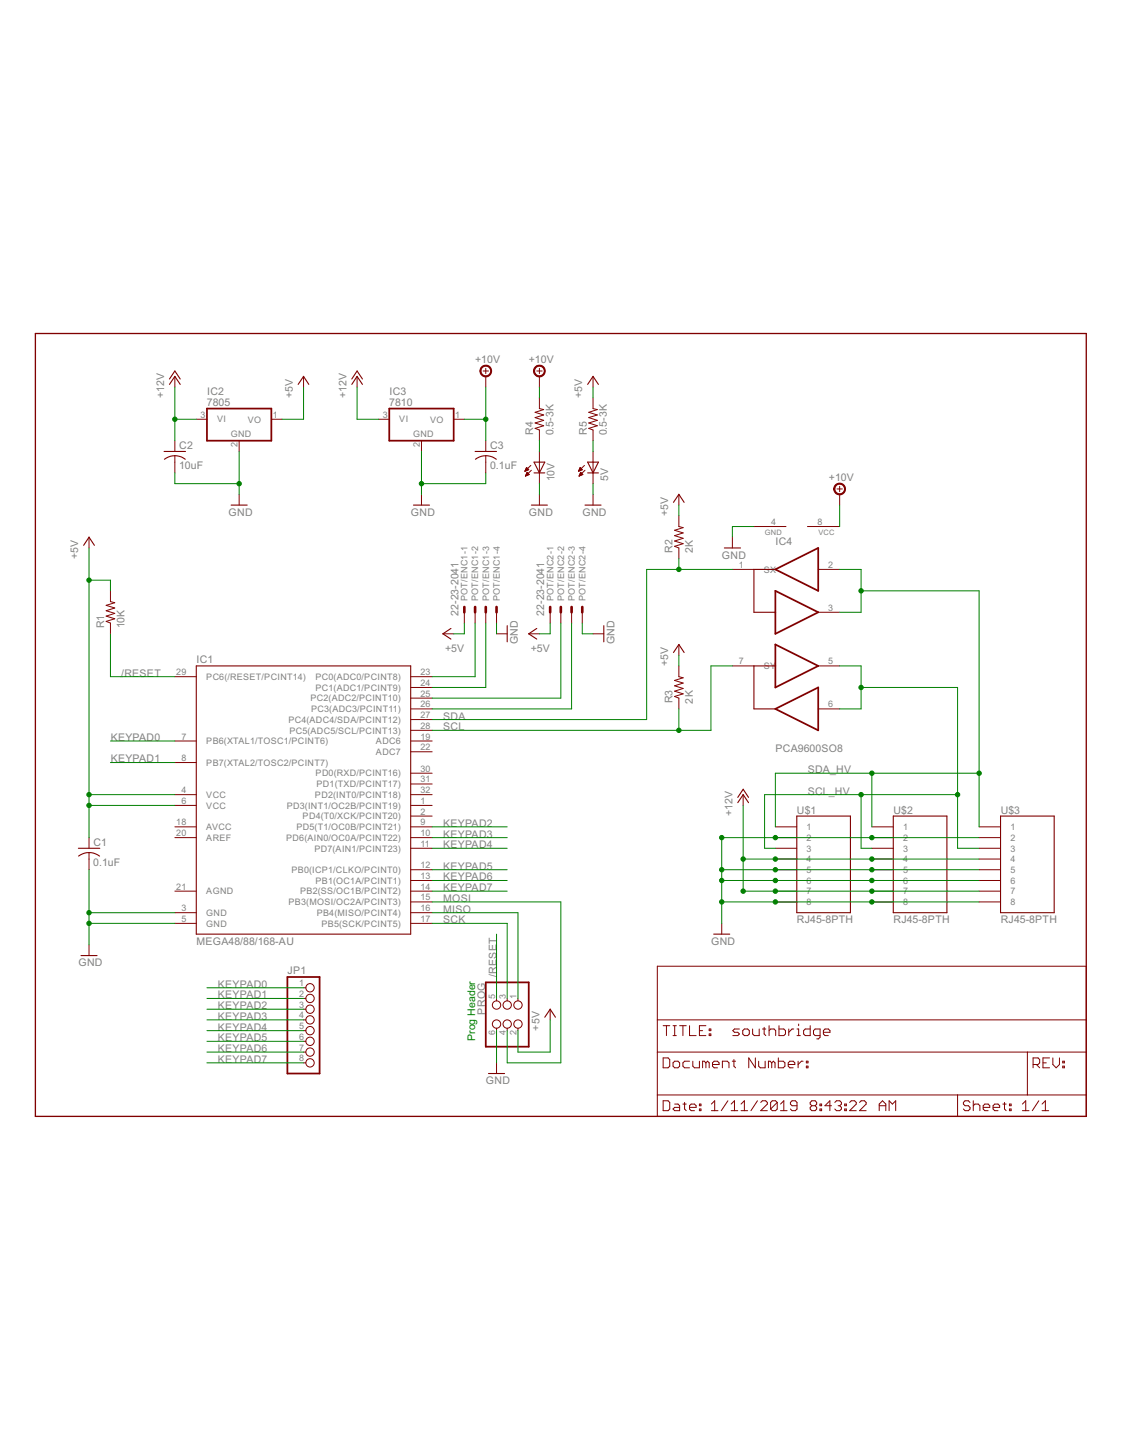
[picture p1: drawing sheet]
<svg xmlns="http://www.w3.org/2000/svg" width="216mm" height="279mm" viewBox="0 0 216 279" stroke-linecap="round" stroke-linejoin="round" font-family="sans-serif">
<g fill="none" stroke="#800000" stroke-width=".21">
<path d="M32.6 74l1.1-1.5 1 1.5M32.6 73l1.1-1.6 1 1.6M57.4 74l1.1-1.5 1 1.5M67.8 74l1-1.5 1 1.5M67.8 73l1-1.6 1 1.6M113.2 74l1-1.5 1.1 1.5M31.6 86.9h4.1M33.7 87.7l1.2 .3 .8 .4M33.7 87.8l-.9 .1-1.1 .5M44.5 97.3h3.1M79.6 97.3h3.1M91.5 86.9h4.1"/>
<path d="M93.6 87.7l1.2 .3 .8 .4M93.6 87.8l-.9 .1-1.1 .5M102.3 97.3h3.1M102.8 89h2.1l-1 2.1zM102.8 91.1h2.1M112.7 97.3h3.1M113.2 91.1h2.1M113.2 89h2.1l-1.1 2.1zM129.7 96.7l1-1.5 1.1 1.5M16.1 105l1-1.6 1.1 1.6M139.5 105.5h3.1M149.3 109.6h-4.1v8.3h4.1"/>
<path d="M37.8 128.2h41.3v51.7h-41.3zM86.8 121l-1.5 1 1.5 1.1M97.7 120.5v3.1M103.4 121l-1.6 1 1.6 1.1M116.3 120.5v3.1M129.7 125.6l1-1.5 1.1 1.5M149.3 128.2h-4.1v8.3h4.1M142.1 154.6l1-1.6 1.1 1.6M142.1 153.5l1-1.5 1.1 1.5M153.5 157.1h10.3v18.6h-10.3zM172 157.1h10.4v18.6h-10.4zM192.7 157.1h10.3v18.6h-10.3z"/>
<path d="M15.1 163.3h4.1M15.1 164.8a3.4 3.4 0 0 1 4.1 0M137.5 179.9h3M15.6 184h3.1M104.9 195.9l1.1-1.6 1 1.6M94.1 206.7h3.1"/>
</g>
<g fill="none" stroke="#800000" stroke-width=".19">
<path d="M33.7 72.5v2M58.5 72.5v2M68.8 72.5v2M93 71.4h1.1M93.6 70.9v1M93.6 72.5v2M103.4 71.4h1M103.9 70.9v1M103.9 72.5v2M103.9 76.6v2.1l.8 .2-1.6 .5 1.6 .5-1.6 .5 1.6 .5-1.6 .5 1.6 .6-1.6 .5 .8 .3v2.1M114.2 72.5v2M114.2 76.6v2.1l.8 .2-1.6 .5 1.6 .5-1.6 .5 1.6 .5-1.6 .5 1.6 .6-1.6 .5 .8 .3v2.1"/>
<path d="M33.7 84.9v2M33.7 87.8v3.3M37.8 80.7h2.1M46.1 84.9v2M46.1 95.2v2.1M52.3 80.7h2M72.9 80.7h2.1M81.2 84.9v2M81.2 95.2v2.1M87.4 80.7h2M93.6 84.9v2M93.6 87.8v3.3"/>
<path d="M101.1 90.7h.1M101.2 90.6h.2M101.2 90.5h.4M101.2 91.7h.1M101.2 90.4h.6M101.3 90.4h.4M101.3 91.5h.2M101.3 90.3h.3M101.3 91.5h.4M101.3 90.2h.3M101.3 91.4h.6M101.4 90.1h.1"/>
<path d="M101.4 91.3h.4M101.4 91.2h.3M101.5 91.1h.1M101.5 91h.1M101.5 91l.4 .4-.7 .3zM101.8 90.4l-.4-.4-.3 .7M101.8 90.4l-.7 .3M102.2 89.6l-1.1 1.1M102.3 90.6l-1.1 1.1M103.9 86.9v6.2M103.9 95.2v2.1M111.4 90.7h.1"/>
<path d="M111.5 90.6h.2M111.5 90.5h.4M111.5 90.4h.6M111.5 91.7h.1M111.6 90.4h.5M111.6 91.5h.2M111.6 90.3h.4M111.6 91.5h.5M111.7 90.2h.2M111.7 91.4h.5M111.7 91.3h.5M111.7 90.1h.1"/>
<path d="M111.7 91.2h.4M111.8 91.1h.2M111.8 91h.1M111.8 91l.4 .4-.7 .3zM112.1 90.4l-.4-.4-.3 .7M112.1 90.4l-.7 .3M112.6 89.6l-1.2 1.1M112.7 90.6l-1.2 1.1M114.2 86.9v6.2M114.2 95.2v2.1M130.7 99.3v2.1l.9 .2-1.7 .5 1.7 .5-1.7 .5 1.7 .6-1.7 .5 1.7 .5-1.7 .5 .8 .3v2.1M130.7 95.2v2.1"/>
<path d="M161.2 94.1h1M161.7 93.6v1.1M161.7 95.2v2.1M17.1 103.4v2.1M21.3 113.8v2l.8 .3-1.7 .5 1.7 .5-1.7 .5 1.7 .5-1.7 .5 1.7 .5-1.7 .6 .9 .3v2M89.4 117.9v2.1M91.5 117.9v2.1M93.6 117.9v2.1M95.6 117.9v2.1M106 117.9v2.1M108 117.9v2.1M110.1 117.9v2.1"/>
<path d="M112.1 117.9v2.1M141.1 109.6h4.1M141.1 103.4v2.1M145.2 101.4h6.2M155.5 101.4h6.2M157.6 117.9h4.1M157.6 109.6h4.1M33.7 130.3h4.1M79.1 138.6h4.1M79.1 136.5h4.1M79.1 134.4h4.1M79.1 132.4h4.1"/>
<path d="M79.1 130.3h4.1M85.3 122h2.1M95.6 122h2.1M101.8 122h2.1M114.2 122h2.1M130.7 124.1v2.1M130.7 128.2v2.1l.9 .2-1.7 .5 1.7 .5-1.7 .6 1.7 .5-1.7 .5 1.7 .5-1.7 .5 .8 .3v2.1M141.1 128.2h4.1M157.6 136.5h4.1M157.6 128.2h4.1M33.7 146.8h4.1M33.7 142.7h4.1"/>
<path d="M33.7 153h4.1M33.7 159.2h4.1M33.7 155.1h4.1M79.1 142.7h4.1M79.1 153h4.1M79.1 159.2h4.1M79.1 157.1h4.1M79.1 155.1h4.1M79.1 151h4.1M79.1 148.9h4.1M79.1 140.6h4.1M79.1 144.8h4.1"/>
<path d="M143.1 153v2.1M149.3 159.2h4.2M167.9 159.2h4.1M188.6 159.2h4.1M17.1 161.3v2M17.1 164.2v3.3M33.7 177.8h4.1M33.7 175.7h4.1M33.7 171.6h4.1M33.7 161.3h4.1M79.1 177.8h4.1M79.1 175.7h4.1"/>
<path d="M79.1 171.6h4.1M79.1 161.3h4.1M79.1 173.7h4.1M79.1 169.5h4.1M79.1 167.5h4.1M79.1 163.3h4.1M139 177.8v2.1M149.3 171.6h4.2M149.3 161.3h4.2M149.3 173.7h4.2M149.3 169.5h4.2M149.3 167.5h4.2"/>
<path d="M149.3 163.3h4.2M149.3 165.4h4.2M167.9 171.6h4.1M167.9 161.3h4.1M167.9 173.7h4.1M167.9 169.5h4.1M167.9 167.5h4.1M167.9 163.3h4.1M167.9 165.4h4.1M188.6 171.6h4.1M188.6 161.3h4.1M188.6 173.7h4.1"/>
<path d="M188.6 169.5h4.1M188.6 167.5h4.1M188.6 163.3h4.1M188.6 165.4h4.1M17.1 181.9v2.1M58.5 196.4h.4M58.5 198.5h.4M58.5 190.2h.4M58.5 192.3h.4M58.5 194.3h.4M95.6 192.3v.4M95.6 198v.5"/>
<path d="M97.7 192.3v.4M97.7 198v.5M99.8 192.3v.4M99.8 198v.5M106 194.3v2.1M126.6 186.1h82.6v28.9h-82.6zM126.6 196.4h82.6M127.7 197.5h1.3M128.4 197.5v1.9M129.6 197.5h.7M129.6 199.4h.7M129.9 197.5v1.9"/>
<path d="M130.9 197.5h1.3M131.5 197.5v1.9M132.8 197.5v1.9h1.3M134.7 198.5h.6M136 197.5h-1.3v1.9h1.3M136.6 199.1h.3v.3h-.3zM136.6 198.1h.3v.4h-.3zM142.4 198.1h-.9l-.4 .4 .4 .3h.6l.3 .3-.3 .3h-1M143 198.5l.4-.4h.6l.3 .4v.6l-.3 .3h-.6l-.4-.3zM144.9 198.1v1l.4 .3h.9v-1.3M146.9 198.1h.6M147.2 197.8v1.3l.3 .3"/>
<path d="M148.1 198.5l.3-.4h.7l.3 .4v.9M148.1 197.5v1.9M150 197.5v1.9h1l.3-.3v-.6l-.3-.4h-1M151.9 198.1v1.3M152.9 198.1h-.4l-.6 .7M153.5 199.4h.6M153.5 198.1h.3v1.3M153.8 197.2v.3M156 197.5v1.9h-.9l-.3-.3v-.6l.3-.4h.9M157.9 199.4h-.9l-.3-.3v-.6l.3-.4h.9v1.6l-.3 .3h-.3M158.6 198.8h1.3v-.3l-.4-.4h-.6l-.3 .4v.6l.3 .3h.6M58.5 202.6h.4"/>
<path d="M58.5 204.7h.4M58.5 200.5h.4M95.6 204.7v2M126.6 202.6h82.6M126.6 210.8h82.6M127.7 203.7h1l.3 .3v1.3l-.3 .3h-1zM127.7 212h1l.3 .3v1.3l-.3 .3h-1zM129.6 204.7l.3-.4h.7l.3 .4v.6l-.3 .3h-.7l-.3-.3zM129.9 212.6h.7l.3 .3v1h-1l-.3-.3 .3-.4h1M131.5 212.6h.7M131.8 212.3v1.3l.4 .3M132.8 213.2h1.3v-.3l-.3-.3h-.7l-.3 .3v.7l.3 .3h.7"/>
<path d="M132.8 204.3h-1l-.3 .4v.6l.3 .3h1M133.4 204.3v1l.4 .3h.9v-1.3M134.7 213.6h.3v.3h-.3zM134.7 212.6h.3v.3h-.3zM136 204.7l-.4-.4h-.3v1.3M136 204.7l.3-.4 .3 .4v.9M136 204.7v.9M137 213.9h1.3M137 212.6l.6-.6v1.9M137.2 205h1.3v-.3l-.3-.4h-.7l-.3 .4v.6l.3 .3h.7M139.1 205.6v-1.3h1l.3 .4v.9M140.2 212l-1.3 1.9"/>
<path d="M140.8 213.9h1.3M140.8 212.6l.7-.6v1.9M141 204.3h.7M141.4 204v1.3l.3 .3M142.7 213.9h1.3M142.7 212.6l.7-.6v1.9M145.5 203.7v1.9l-1.3-1.9v1.9M145.9 212l-1.3 1.9M146.1 204.3v1l.3 .3h1v-1.3M146.5 212.3l.3-.3h.7l.3 .3v.3l-1.3 1.3h1.3M148.6 204.7l-.3-.4h-.3v1.3M148.6 204.7v.9"/>
<path d="M148.6 204.7l.3-.4 .4 .4v.9M149.7 212.3v1.3l-.3 .3h-.7l-.3-.3M149.7 212.3l-.3-.3h-.7l-.3 .3v1.3M149.7 212.3l-1.3 1.3M149.9 203.7v1.9h1l.3-.3v-.6l-.3-.4h-1M150.3 213.9h1.3M150.3 212.6l.7-.6v1.9M151.8 205h1.3v-.3l-.3-.4h-.7l-.3 .4v.6l.3 .3h.7M153.5 212.9h-1l-.3-.3v-.3l.3-.3h.7l.3 .3v1.3l-.3 .3h-.7l-.3-.3M153.7 204.3v1.3M154.7 204.3h-.4l-.6 .7M155.3 205.3h.3v.3h-.3z"/>
<path d="M155.3 204.3h.3v.4h-.3zM156.4 212.9l-.4 .3v.4l.4 .3h.6l.3-.3v-.4l-.3-.3M156.4 212.9l-.4-.3v-.3l.4-.3h.6l.3 .3v.3l-.3 .3M156.4 212.9h.6M157.9 213.6h.3v.3h-.3zM157.9 212.6h.3v.3h-.3zM160.1 212.9h-1.2l.9-.9v1.9M160.8 212.3l.3-.3h.6l.4 .3v.3l-.4 .3M161.4 212.9h.3M161.7 212.9l.4 .3v.4l-.4 .3h-.6l-.3-.3M162.7 213.6h.3v.3h-.3zM162.7 212.6h.3v.3h-.3z"/>
<path d="M163.6 212.3l.4-.3h.6l.3 .3v.3l-1.3 1.3h1.3M165.5 212.3l.4-.3h.6l.3 .3v.3l-1.3 1.3h1.3M169.3 212.9h1.3M169.3 213.9v-1.3l.7-.6 .6 .6v1.3M171.2 213.9v-1.9l.7 .6 .6-.6v1.9M184.4 210.8v4.2M186.8 212.3l-.3-.3h-.6l-.4 .3v.3l.4 .3h.6l.3 .3v.4l-.3 .3h-.6l-.4-.3M187.5 212.9l.3-.3h.6l.3 .3v1M187.5 212v1.9M189.4 213.2h1.2v-.3l-.3-.3h-.6l-.3 .3v.7l.3 .3h.6M191.3 213.2h1.2v-.3l-.3-.3h-.6l-.3 .3v.7l.3 .3h.6M193.1 212.6h.7"/>
<path d="M193.5 212.3v1.3l.3 .3M194.4 213.6h.3v.3h-.3zM194.4 212.6h.3v.3h-.3zM196.9 213.9h1.3M196.9 212.6l.6-.6v1.9M197.9 202.6v8.2M199 205h.9l.3-.3v-.7l-.3-.3h-.9v1.9M199.6 205l.6 .6M200.1 212l-1.3 1.9M200.7 213.9h1.3M200.7 212.6l.6-.6v1.9M200.9 204.7h.6"/>
<path d="M202.1 203.7h-1.2v1.9h1.2M202.8 203.7v1.3l.6 .6 .6-.6v-1.3M204.7 205.3h.3v.3h-.3zM204.7 204.3h.3v.4h-.3z"/>
<circle cx="59.7" cy="198.5" r=".8"/>
<circle cx="59.7" cy="192.3" r=".8"/>
<circle cx="59.7" cy="196.4" r=".8"/>
<circle cx="59.7" cy="190.2" r=".8"/>
<circle cx="59.7" cy="194.3" r=".8"/>
<circle cx="95.6" cy="193.5" r=".8"/>
<circle cx="95.6" cy="197.2" r=".8"/>
<circle cx="97.7" cy="193.5" r=".8"/>
<circle cx="97.7" cy="197.2" r=".8"/>
<circle cx="99.8" cy="193.5" r=".8"/>
<circle cx="99.8" cy="197.2" r=".8"/>
<circle cx="59.7" cy="202.6" r=".8"/>
<circle cx="59.7" cy="204.7" r=".8"/>
<circle cx="59.7" cy="200.5" r=".8"/>
</g>
<path d="M39.9 78.7h12.4v6.2h-12.4zM75 78.7h12.4v6.2h-12.4zM149.3 113.8l8.3 4.1-8.3 4.1zM149.3 109.6l8.3-4.1v8.3zM149.3 136.5l8.3-4.1v8.2zM149.3 124.1l8.3 4.1-8.3 4.2zM55.4 188.1h6.2v18.6h-6.2zM93.6 189.2h8.2v12.3h-8.2z" fill="none" stroke="#800000" stroke-width=".34"/>
<path d="M6.8 64.2h202.4v150.8h-202.4z" fill="none" stroke="#800000" stroke-width=".25"/>
<g fill="#800000" stroke="#800000" stroke-width=".19">
<path d="M160.9 93.3a1.14 1.14 0 0 1 1.8 .3 1.14 1.14 0 0 1-.7 1.7 1.14 1.14 0 0 1-1.4-1.2h.2a.93 .93 0 0 1 1.3-.8 .93 .93 0 0 1 .2 1.5 .93 .93 0 0 1-1.5-.4v-.3h-.2z" fill-rule="evenodd"/>
<path d="M103.1 70.6a1.13 1.13 0 0 1 1.8 .3 1.13 1.13 0 0 1-.8 1.7 1.13 1.13 0 0 1-1.4-1.2h.3a.93 .93 0 0 1 1.3-.8 .93 .93 0 0 1 .2 1.5 .93 .93 0 0 1-1.5-.4v-.3h-.3z" fill-rule="evenodd"/>
<path d="M92.8 70.6a1.13 1.13 0 0 1 1.7 .3 1.13 1.13 0 0 1-.7 1.6 1.13 1.13 0 0 1-1.4-1.1h.2a.93 .93 0 0 1 1.3-.8 .93 .93 0 0 1 .3 1.5 .93 .93 0 0 1-1.5-.4l-.1-.3h-.2l.2-.6z" fill-rule="evenodd"/>
</g>
<path d="M89.4 116.9v1M91.5 116.9v1M93.6 116.9v1M95.6 116.9v1M106 116.9v1M108 116.9v1M110.1 116.9v1M112.1 116.9v1" fill="none" stroke="#800000" stroke-width=".51"/>
<g fill="none" stroke="#008000" stroke-width=".19">
<path d="M33.7 74.5v10.4M58.5 74.5v6.2h-4.2M68.8 74.5v6.2h4.1M93.6 74.5v10.4M103.9 74.5v2.1M114.2 74.5v2.1M33.7 91.1v2h12.4M33.7 80.7h4.1M46.1 86.9v8.3M81.2 86.9v8.3M89.4 80.7h4.2M93.6 91.1v2h-12.4"/>
<path d="M103.9 84.9v2M103.9 93.1v2.1M114.2 84.9v2M114.2 93.1v2.1M130.7 97.3v2M161.7 97.3v4.1M17.1 105.5v55.8M17.1 111.7h4.2v2.1M89.4 120v2h-2M91.5 120v10.3h-8.3M93.6 120v12.4h-10.4M95.6 120v2"/>
<path d="M106 120v2h-2.1M108 120v14.4h-24.8M110.1 120v16.5h-26.9M112.1 120v2h2.1M130.7 107.6v2M141.1 109.6h-16.6v29h-41.3M145.2 101.4h-4.1v2M161.7 109.6h4.1v8.3h-4.1M165.8 113.8h22.8v45.4M21.3 122v8.3h12.4M130.7 126.2v2M130.7 136.5v4.1"/>
<path d="M141.1 128.2h-4.2v12.4h-53.7M161.7 128.2h4.1v8.3h-4.1M165.8 132.4h18.6v30.9h4.2M17.1 153h16.6M17.1 155.1h16.6M21.3 142.7h12.4M21.3 146.8h12.4M83.2 159.2h14.5M143.1 155.1v16.5h45.5M165.8 153v10.3h2.1M167.9 148.9v10.3M184.4 153h-37.1v10.3h2"/>
<path d="M188.6 148.9h-39.3v10.3M17.1 167.5v14.4M17.1 175.7h16.6M17.1 177.8h16.6M83.2 161.3h14.5M83.2 169.5h14.5M83.2 167.5h14.5M83.2 173.7h24.8v31h-10.3v-6.2M83.2 175.7h16.6v16.6M83.2 177.8h14.5v14.5M83.2 163.3h14.5M83.2 171.6h14.5"/>
<path d="M95.6 179.9v12.4M139 169.5h49.6M139 167.5h49.6M139 173.7h49.6M143.1 165.4h45.5M188.6 161.3h-49.6v16.5M39.9 190.2h18.6M39.9 192.3h18.6M39.9 194.3h18.6M39.9 196.4h18.6M39.9 198.5h18.6M95.6 198.5v6.2"/>
<path d="M106 196.4v6.2h-6.2v-4.1M39.9 204.7h18.6M39.9 202.6h18.6M39.9 200.5h18.6"/>
</g>
<g fill="#008000" stroke="#008000" stroke-width=".19">
<circle cx="139" cy="173.7" r=".42"/>
<circle cx="139" cy="169.5" r=".42"/>
<circle cx="139" cy="167.5" r=".42"/>
<circle cx="139" cy="161.3" r=".42"/>
<circle cx="149.3" cy="167.5" r=".42"/>
<circle cx="167.9" cy="169.5" r=".42"/>
<circle cx="167.9" cy="167.5" r=".42"/>
<circle cx="149.3" cy="169.5" r=".42"/>
<circle cx="149.3" cy="161.3" r=".42"/>
<circle cx="167.9" cy="161.3" r=".42"/>
<circle cx="149.3" cy="173.7" r=".42"/>
<circle cx="167.9" cy="173.7" r=".42"/>
<circle cx="17.1" cy="175.7" r=".42"/>
<circle cx="17.1" cy="177.8" r=".42"/>
<circle cx="46.1" cy="93.1" r=".42"/>
<circle cx="81.2" cy="93.1" r=".42"/>
<circle cx="130.7" cy="109.6" r=".42"/>
<circle cx="130.7" cy="140.6" r=".42"/>
<circle cx="165.8" cy="113.8" r=".42"/>
<circle cx="167.9" cy="148.9" r=".42"/>
<circle cx="188.6" cy="148.9" r=".42"/>
<circle cx="165.8" cy="132.4" r=".42"/>
<circle cx="165.8" cy="153" r=".42"/>
<circle cx="184.4" cy="153" r=".42"/>
<circle cx="93.6" cy="80.7" r=".42"/>
<circle cx="143.1" cy="165.4" r=".42"/>
<circle cx="143.1" cy="171.6" r=".42"/>
<circle cx="167.9" cy="165.4" r=".42"/>
<circle cx="149.3" cy="171.6" r=".42"/>
<circle cx="167.9" cy="171.6" r=".42"/>
<circle cx="149.3" cy="165.4" r=".42"/>
<circle cx="33.7" cy="80.7" r=".42"/>
<circle cx="17.1" cy="153" r=".42"/>
<circle cx="17.1" cy="155.1" r=".42"/>
<circle cx="17.1" cy="111.7" r=".42"/>
</g>
<g font-size="2.3" fill="#808080">
<text x="91.5" y="69.9">+10V</text>
<text x="101.8" y="69.9">+10V</text>
<text x="31.6" y="76.6" transform="rotate(-90 31.6 76.6)">+12V</text>
<text x="39.9" y="76.1">IC2</text>
<text x="56.4" y="76.6" transform="rotate(-90 56.4 76.6)">+5V</text>
<text x="66.7" y="76.6" transform="rotate(-90 66.7 76.6)">+12V</text>
<text x="75" y="76.1">IC3</text>
<text x="112.1" y="76.6" transform="rotate(-90 112.1 76.6)">+5V</text>
<text x="39.9" y="78.2">7805</text>
<text x="75" y="78.2">7810</text>
<text x="102.7" y="83.8" transform="rotate(-90 102.7 83.8)">R4</text>
<text x="106.6" y="83.8" transform="rotate(-90 106.6 83.8)">0.5-3K</text>
<text x="113" y="83.8" transform="rotate(-90 113 83.8)">R5</text>
<text x="116.9" y="83.8" transform="rotate(-90 116.9 83.8)">0.5-3K</text>
<text x="34.5" y="86.4">C2</text>
<text x="94.4" y="86.4">C3</text>
<text x="34.5" y="90.3">10uF</text>
<text x="94.4" y="90.3">0.1uF</text>
<text x="106.8" y="92.7" transform="rotate(-90 106.8 92.7)">10V</text>
<text x="117.1" y="92.7" transform="rotate(-90 117.1 92.7)">5V</text>
<text x="159.7" y="92.6">+10V</text>
<text x="44" y="99.3">GND</text>
<text x="79.1" y="99.3">GND</text>
<text x="101.9" y="99.3">GND</text>
<text x="112.2" y="99.3">GND</text>
<text x="128.7" y="99.3" transform="rotate(-90 128.7 99.3)">+5V</text>
<text x="15.1" y="107.6" transform="rotate(-90 15.1 107.6)">+5V</text>
<text x="129.5" y="106.5" transform="rotate(-90 129.5 106.5)">R2</text>
<text x="133.4" y="106.5" transform="rotate(-90 133.4 106.5)">2K</text>
<text x="139" y="107.6">GND</text>
<text x="149.4" y="105">IC4</text>
<text x="88.3" y="118.5" transform="rotate(-90 88.3 118.5)">22-23-2041</text>
<text x="104.8" y="118.5" transform="rotate(-90 104.8 118.5)">22-23-2041</text>
<text x="20.1" y="121" transform="rotate(-90 20.1 121)">R1</text>
<text x="24" y="121" transform="rotate(-90 24 121)">10K</text>
<text x="85.7" y="125.5">+5V</text>
<text x="99.8" y="124.1" transform="rotate(-90 99.8 124.1)">GND</text>
<text x="102.2" y="125.5">+5V</text>
<text x="118.3" y="124.1" transform="rotate(-90 118.3 124.1)">GND</text>
<text x="23.3" y="130.3">/RESET</text>
<text x="37.8" y="127.6">IC1</text>
<text x="128.7" y="128.2" transform="rotate(-90 128.7 128.2)">+5V</text>
<text x="129.5" y="135.4" transform="rotate(-90 129.5 135.4)">R3</text>
<text x="133.4" y="135.5" transform="rotate(-90 133.4 135.5)">2K</text>
<text x="21.3" y="142.7">KEYPAD0</text>
<text x="85.3" y="138.6">SDA</text>
<text x="85.3" y="140.6">SCL</text>
<text x="21.3" y="146.8">KEYPAD1</text>
<text x="149.4" y="144.8">PCA9600SO8</text>
<text x="155.6" y="148.9">SDA_HV</text>
<text x="155.6" y="153">SCL_HV</text>
<text x="85.3" y="159.2">KEYPAD2</text>
<text x="85.3" y="161.3">KEYPAD3</text>
<text x="141.1" y="157.1" transform="rotate(-90 141.1 157.1)">+12V</text>
<text x="153.5" y="156.7">U$1</text>
<text x="172.1" y="156.7">U$2</text>
<text x="192.7" y="156.7">U$3</text>
<text x="18" y="166.8">0.1uF</text>
<text x="18" y="162.8">C1</text>
<text x="85.3" y="163.3">KEYPAD4</text>
<text x="85.3" y="167.5">KEYPAD5</text>
<text x="85.3" y="173.7">MOSI</text>
<text x="85.3" y="169.5">KEYPAD6</text>
<text x="85.3" y="171.6">KEYPAD7</text>
<text x="85.3" y="175.7">MISO</text>
<text x="85.3" y="177.8">SCK</text>
<text x="153.5" y="177.8">RJ45-8PTH</text>
<text x="172.1" y="177.8">RJ45-8PTH</text>
<text x="192.7" y="177.8">RJ45-8PTH</text>
<text x="37.8" y="181.9">MEGA48/88/168-AU</text>
<text x="137" y="181.9">GND</text>
<text x="15.1" y="186.1">GND</text>
<text x="42" y="190.2">KEYPAD0</text>
<text x="55.4" y="187.6">JP1</text>
<text x="95.6" y="188.1" transform="rotate(-90 95.6 188.1)">/RESET</text>
<text x="42" y="192.3">KEYPAD1</text>
<text x="42" y="194.3">KEYPAD2</text>
<text x="42" y="196.4">KEYPAD3</text>
<text x="93.5" y="195.4" transform="rotate(-90 93.5 195.4)">PROG</text>
<text x="42" y="198.5">KEYPAD4</text>
<text x="42" y="200.5">KEYPAD5</text>
<text x="42" y="202.6">KEYPAD6</text>
<text x="103.9" y="198.5" transform="rotate(-90 103.9 198.5)">+5V</text>
<text x="42" y="204.7">KEYPAD7</text>
<text x="93.6" y="208.8">GND</text>
</g>
<text font-size="2.3" fill="#008000" x="91.5" y="200.5" transform="rotate(-90 91.5 200.5)">Prog Header</text>
<g font-size="1.9" fill="#808080">
<text x="38.6" y="80.4">3</text>
<text x="41.8" y="81.4">VI</text>
<text x="47.7" y="81.4">VO</text>
<text x="52.5" y="80.4">1</text>
<text x="73.7" y="80.4">3</text>
<text x="76.9" y="81.4">VI</text>
<text x="82.9" y="81.4">VO</text>
<text x="87.7" y="80.4">1</text>
<text x="44.4" y="84.2">GND</text>
<text x="45.8" y="86.1" transform="rotate(-90 45.8 86.1)">2</text>
<text x="79.5" y="84.2">GND</text>
<text x="80.9" y="86.1" transform="rotate(-90 80.9 86.1)">2</text>
<text x="148.5" y="101.1">4</text>
<text x="157.4" y="101.1">8</text>
<text x="142.3" y="109.4">1</text>
<text x="147.1" y="110.3">SX</text>
<text x="159.5" y="109.4">2</text>
<text x="90.1" y="115.8" transform="rotate(-90 90.1 115.8)">POT/ENC1-1</text>
<text x="92.1" y="115.8" transform="rotate(-90 92.1 115.8)">POT/ENC1-2</text>
<text x="94.2" y="115.8" transform="rotate(-90 94.2 115.8)">POT/ENC1-3</text>
<text x="96.2" y="115.8" transform="rotate(-90 96.2 115.8)">POT/ENC1-4</text>
<text x="106.6" y="115.8" transform="rotate(-90 106.6 115.8)">POT/ENC2-1</text>
<text x="108.6" y="115.8" transform="rotate(-90 108.6 115.8)">POT/ENC2-2</text>
<text x="110.7" y="115.8" transform="rotate(-90 110.7 115.8)">POT/ENC2-3</text>
<text x="112.8" y="115.8" transform="rotate(-90 112.8 115.8)">POT/ENC2-4</text>
<text x="159.5" y="117.6">3</text>
<text x="34" y="130">29</text>
<text x="39.7" y="130.9">PC6(/RESET/PCINT14)</text>
<text x="60.8" y="130.9">PC0(ADC0/PCINT8)</text>
<text x="81" y="130">23</text>
<text x="142.3" y="127.9">7</text>
<text x="147.1" y="128.9">SY</text>
<text x="159.5" y="127.9">5</text>
<text x="59.8" y="135.1">PC2(ADC2/PCINT10)</text>
<text x="59.9" y="137.1">PC3(ADC3/PCINT11)</text>
<text x="60.8" y="133">PC1(ADC1/PCINT9)</text>
<text x="81" y="136.2">26</text>
<text x="81" y="134.1">25</text>
<text x="81" y="132.1">24</text>
<text x="159.5" y="136.2">6</text>
<text x="34.9" y="142.4">7</text>
<text x="39.7" y="143.3">PB6(XTAL1/TOSC1/PCINT6)</text>
<text x="55.5" y="139.2">PC4(ADC4/SDA/PCINT12)</text>
<text x="55.7" y="141.3">PC5(ADC5/SCL/PCINT13)</text>
<text x="72.4" y="143.3">ADC6</text>
<text x="81" y="140.3">28</text>
<text x="81" y="138.3">27</text>
<text x="81" y="142.4">19</text>
<text x="34.9" y="146.5">8</text>
<text x="39.7" y="147.4">PB7(XTAL2/TOSC2/PCINT7)</text>
<text x="60.8" y="149.5">PD0(RXD/PCINT16)</text>
<text x="72.4" y="145.4">ADC7</text>
<text x="81" y="148.6">30</text>
<text x="81" y="144.5">22</text>
<text x="34.9" y="152.7">4</text>
<text x="34.9" y="154.8">6</text>
<text x="39.7" y="153.6">VCC</text>
<text x="39.7" y="155.7">VCC</text>
<text x="55.2" y="155.7">PD3(INT1/OC2B/PCINT19)</text>
<text x="60.7" y="153.6">PD2(INT0/PCINT18)</text>
<text x="61" y="151.6">PD1(TXD/PCINT17)</text>
<text x="81" y="154.8">1</text>
<text x="81" y="152.7">32</text>
<text x="81" y="150.7">31</text>
<text x="34" y="161">20</text>
<text x="34" y="158.9">18</text>
<text x="39.7" y="161.9">AREF</text>
<text x="39.7" y="159.8">AVCC</text>
<text x="55.1" y="161.9">PD6(AIN0/OC0A/PCINT22)</text>
<text x="57.1" y="159.8">PD5(T1/OC0B/PCINT21)</text>
<text x="58.3" y="157.8">PD4(T0/XCK/PCINT20)</text>
<text x="81" y="161">10</text>
<text x="81" y="158.9">9</text>
<text x="81" y="156.9">2</text>
<text x="155.4" y="159.8">1</text>
<text x="155.4" y="161.9">2</text>
<text x="173.9" y="159.8">1</text>
<text x="173.9" y="161.9">2</text>
<text x="194.6" y="159.8">1</text>
<text x="194.6" y="161.9">2</text>
<text x="60.6" y="164">PD7(AIN1/PCINT23)</text>
<text x="81" y="167.2">12</text>
<text x="81" y="163.1">11</text>
<text x="155.4" y="164">3</text>
<text x="155.4" y="166">4</text>
<text x="173.9" y="164">3</text>
<text x="173.9" y="166">4</text>
<text x="194.6" y="164">3</text>
<text x="194.6" y="166">4</text>
<text x="34" y="171.3">21</text>
<text x="39.7" y="172.2">AGND</text>
<text x="56.1" y="168.1">PB0(ICP1/CLKO/PCINT0)</text>
<text x="57.8" y="172.2">PB2(SS/OC1B/PCINT2)</text>
<text x="60.7" y="170.2">PB1(OC1A/PCINT1)</text>
<text x="81" y="173.4">15</text>
<text x="81" y="171.3">14</text>
<text x="81" y="169.3">13</text>
<text x="155.4" y="172.2">7</text>
<text x="155.4" y="170.2">6</text>
<text x="155.4" y="168.1">5</text>
<text x="173.9" y="172.2">7</text>
<text x="173.9" y="170.2">6</text>
<text x="173.9" y="168.1">5</text>
<text x="194.6" y="172.2">7</text>
<text x="194.6" y="170.2">6</text>
<text x="194.6" y="168.1">5</text>
<text x="34.9" y="175.4">3</text>
<text x="34.9" y="177.5">5</text>
<text x="39.7" y="176.4">GND</text>
<text x="39.7" y="178.4">GND</text>
<text x="55.6" y="174.3">PB3(MOSI/OC2A/PCINT3)</text>
<text x="61" y="176.4">PB4(MISO/PCINT4)</text>
<text x="61.9" y="178.4">PB5(SCK/PCINT5)</text>
<text x="81" y="177.5">17</text>
<text x="81" y="175.4">16</text>
<text x="155.4" y="174.3">8</text>
<text x="173.9" y="174.3">8</text>
<text x="194.6" y="174.3">8</text>
<text x="57.6" y="189.9">1</text>
<text x="57.6" y="192">2</text>
<text x="57.6" y="194">3</text>
<text x="57.6" y="196.1">4</text>
<text x="95.3" y="192.4" transform="rotate(-90 95.3 192.4)">5</text>
<text x="97.4" y="192.4" transform="rotate(-90 97.4 192.4)">3</text>
<text x="99.5" y="192.4" transform="rotate(-90 99.5 192.4)">1</text>
<text x="57.6" y="198.2">5</text>
<text x="57.6" y="200.2">6</text>
<text x="57.6" y="202.3">7</text>
<text x="95.3" y="199.3" transform="rotate(-90 95.3 199.3)">6</text>
<text x="97.4" y="199.3" transform="rotate(-90 97.4 199.3)">4</text>
<text x="99.5" y="199.3" transform="rotate(-90 99.5 199.3)">2</text>
<text x="57.6" y="204.4">8</text>
</g>
<g font-size="1.6" fill="#808080">
<text x="147.3" y="102.9">GND</text>
<text x="157.6" y="102.9">VCC</text>
</g>
</svg>
